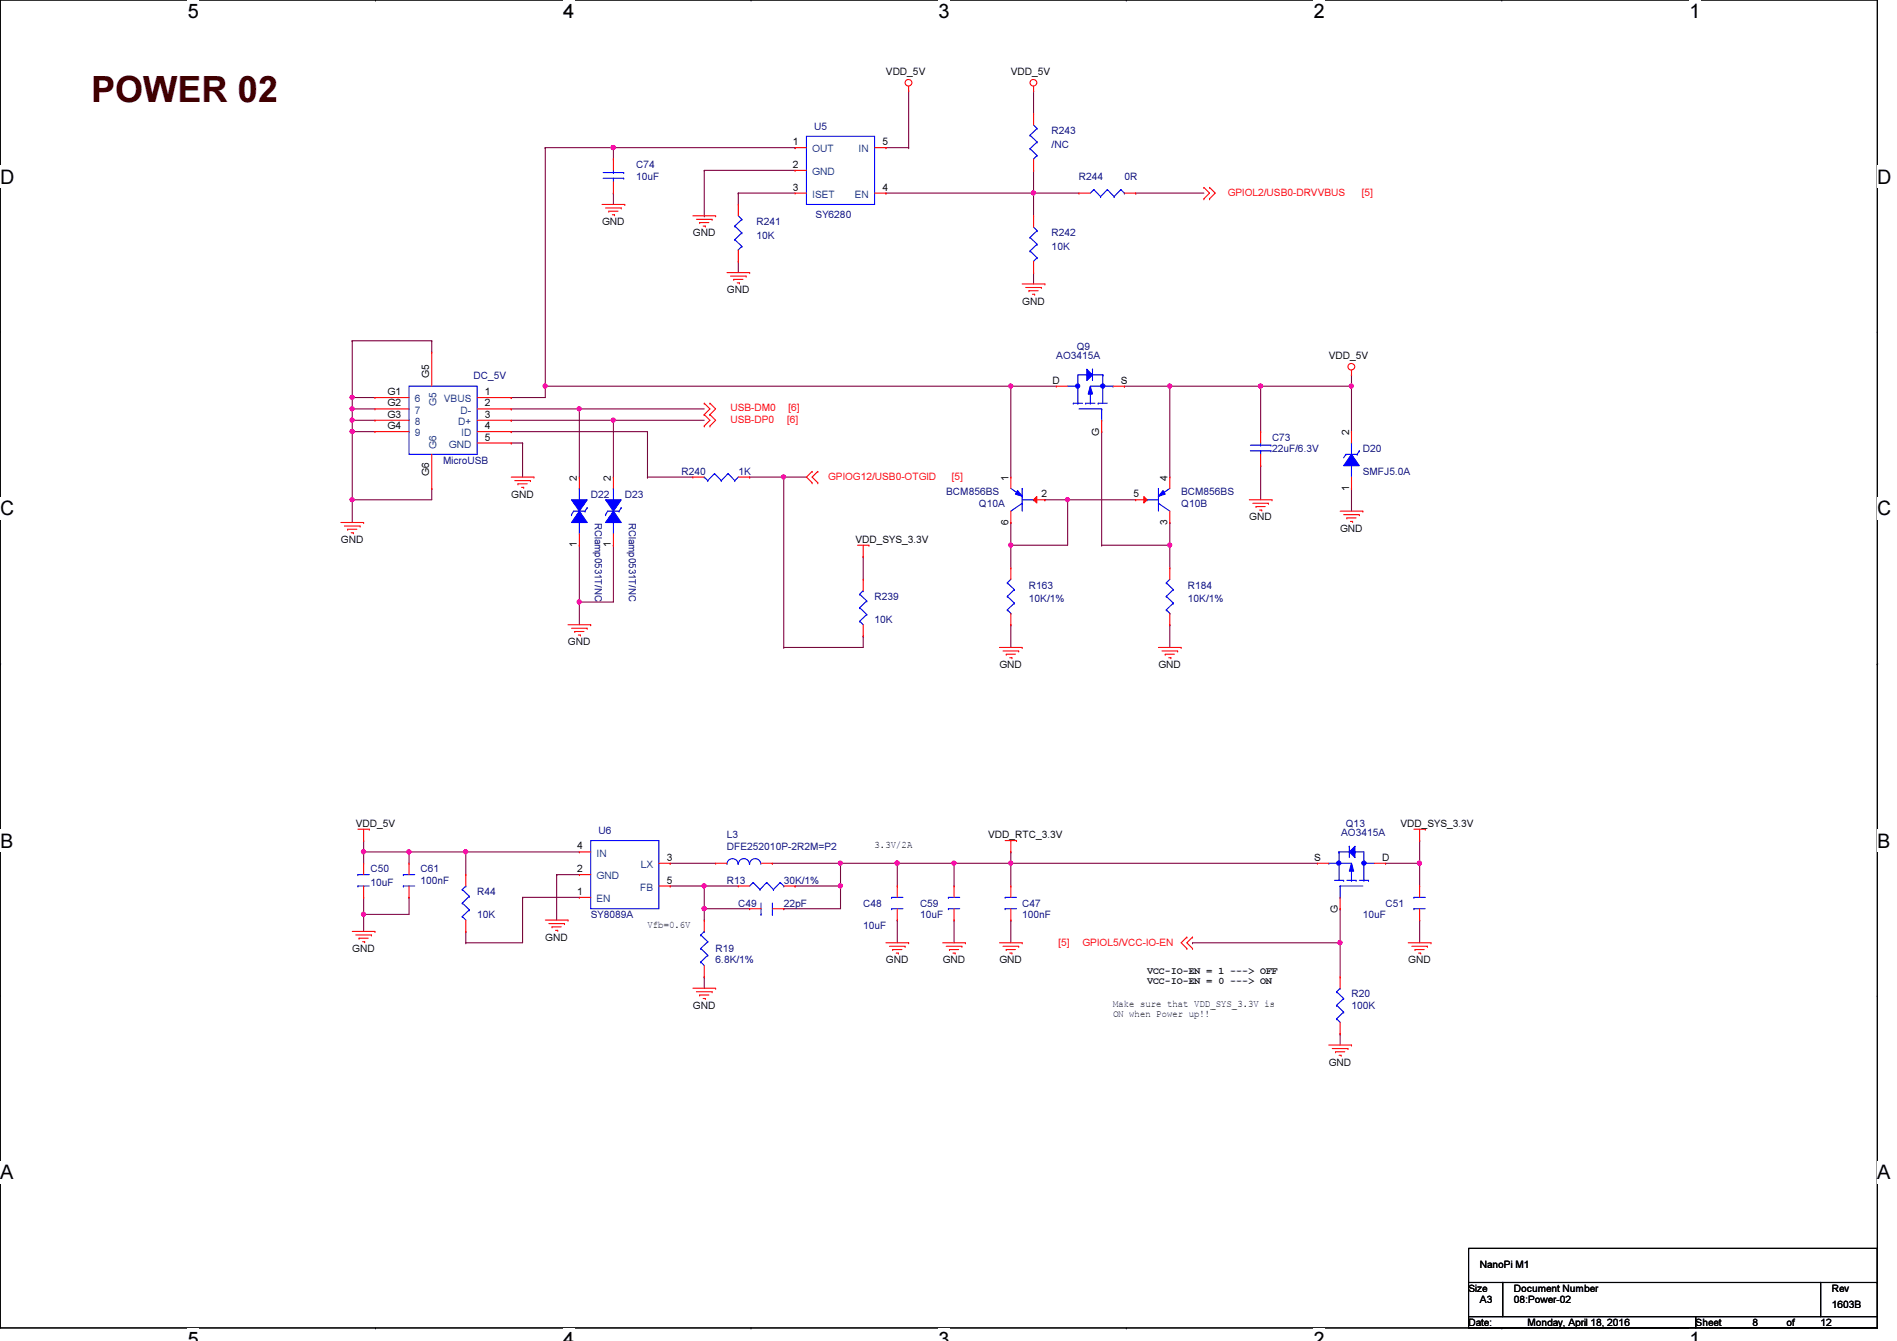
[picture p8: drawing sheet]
<svg xmlns="http://www.w3.org/2000/svg" width="297mm" height="210mm" viewBox="0 0 297 210" stroke-linecap="round" stroke-linejoin="round" font-family="sans-serif">
<path d="M0 0h294v207.9h-294z" fill="none" stroke="#000" stroke-width=".17"/>
<g fill="#fff">
<path d="M29.4 0h1.8v3.5h-1.8z"/>
<path d="M29.4 207.9h1.8v2h-1.8z"/>
</g>
<path d="M58.8 0h.1M58.8 207.9h.1" fill="none" stroke="#000" stroke-width=".17"/>
<g fill="#fff">
<path d="M88.2 0h1.7v3.5h-1.7z"/>
<path d="M88.2 207.9h1.7v2h-1.7z"/>
</g>
<path d="M117.6 0h.1M117.6 207.9h.1" fill="none" stroke="#000" stroke-width=".17"/>
<g fill="#fff">
<path d="M147 0h1.7v3.5h-1.7z"/>
<path d="M147 207.9h1.7v2h-1.7z"/>
</g>
<path d="M176.4 0h.1M176.4 207.9h.1" fill="none" stroke="#000" stroke-width=".17"/>
<g fill="#fff">
<path d="M205.7 0h1.8v3.5h-1.8z"/>
<path d="M205.7 207.9h1.8v2h-1.8z"/>
</g>
<path d="M235.2 0h.1M235.2 207.9h.1" fill="none" stroke="#000" stroke-width=".17"/>
<g fill="#fff">
<path d="M264.5 0h1.8v3.5h-1.8z"/>
<path d="M264.5 207.9h1.8v2h-1.8z"/>
<path d="M0 26h2.3v3.4h-2.3z"/>
<path d="M294 26h2.2v3.4h-2.2z"/>
<path d="M0 77.9h2.3v3.5h-2.3z"/>
<path d="M294 77.9h2.2v3.5h-2.2z"/>
</g>
<path d="M0 51.9h.1M294 51.9h.1" fill="none" stroke="#000" stroke-width=".17"/>
<g fill="#fff">
<path d="M0 129.9h2.1v3.4h-2.1z"/>
<path d="M294 129.9h2v3.4h-2z"/>
</g>
<path d="M0 103.9h.1M294 103.9h.1" fill="none" stroke="#000" stroke-width=".17"/>
<path d="M0 103.9h.1M294 103.9h.1" fill="none" stroke="#000" stroke-width=".16"/>
<g fill="#fff">
<path d="M0 181.8h2.1v3.5h-2.1z"/>
<path d="M294 181.8h2v3.5h-2z"/>
</g>
<path d="M0 155.9h.1M294 155.9h.1" fill="none" stroke="#000" stroke-width=".17"/>
<path d="M80 65.8h.1M80 64h.1M80 67.6h.1M80 65.8h16.1M80 64h10.7M80 67.6h21.4M90.7 64h.1M90.7 64v10.7M96.1 65.8h.1M96.1 65.8v8.9M158.3 60.5h.1M158.3 60.5h7.1" fill="none" stroke="#800040" stroke-width=".17"/>
<circle cx="158.3" cy="60.4" r=".32" fill="#f0f"/>
<circle cx="158.3" cy="60.4" r=".32" fill="none" stroke="#f0f" stroke-width=".17"/>
<path d="M167.2 78.2h.1M167.2 78.2h10.6" fill="none" stroke="#800040" stroke-width=".17"/>
<circle cx="167.1" cy="78.2" r=".32" fill="#f0f"/>
<circle cx="167.1" cy="78.2" r=".32" fill="none" stroke="#f0f" stroke-width=".17"/>
<path d="M158.3 85.3h.1M158.3 85.3v3.6" fill="none" stroke="#800040" stroke-width=".17"/>
<circle cx="158.3" cy="85.3" r=".32" fill="#f0f"/>
<circle cx="158.3" cy="85.3" r=".32" fill="none" stroke="#f0f" stroke-width=".17"/>
<g fill="none" stroke="#800040" stroke-width=".17">
<path d="M55.2 62.2h.1M55.2 62.2h3.5M55.2 62.2v1.8M163.6 78.2h.1M163.6 78.2h3.6M167.2 78.2h.1M167.2 78.2v7.1h-8.9M176.1 60.5h.1M176.1 60.5h7.1M183.2 60.5h.1M183.2 60.5v14.2M158.3 85.3h.1"/>
<path d="M158.3 97.8h.1M158.3 81.8h.1M158.3 81.8v3.5M158.3 97.8v3.5M183.2 85.3h.1M183.2 97.8h.1M183.2 85.3v3.6M183.2 97.8v3.5"/>
</g>
<circle cx="55.1" cy="62.2" r=".32" fill="#f0f"/>
<circle cx="55.1" cy="62.2" r=".32" fill="none" stroke="#f0f" stroke-width=".17"/>
<path d="M55.2 64h.1M55.2 64h3.5M55.2 64v1.8" fill="none" stroke="#800040" stroke-width=".17"/>
<circle cx="55.1" cy="64" r=".32" fill="#f0f"/>
<circle cx="55.1" cy="64" r=".32" fill="none" stroke="#f0f" stroke-width=".17"/>
<path d="M55.2 65.8h.1M55.2 65.8h3.5M172.5 67.6h.1M172.5 67.6v17.7M172.5 85.3h.1M172.5 85.3h10.7" fill="none" stroke="#800040" stroke-width=".17"/>
<circle cx="183.1" cy="85.3" r=".32" fill="#f0f"/>
<circle cx="183.1" cy="85.3" r=".32" fill="none" stroke="#f0f" stroke-width=".17"/>
<path d="M55.2 78.2h.1M55.2 78.2v3.6" fill="none" stroke="#800040" stroke-width=".17"/>
<circle cx="55.1" cy="78.2" r=".32" fill="#f0f"/>
<circle cx="55.1" cy="78.2" r=".32" fill="none" stroke="#f0f" stroke-width=".17"/>
<path d="M67.6 53.3h.1M67.6 53.3v1.8M55.2 67.6h.1M55.2 65.8h.1M55.2 67.6h3.5M55.2 65.8v1.8M67.6 76.5h.1M67.6 76.5v1.7M80 69.3h.1M80 69.3h1.8M81.8 69.3h.1M81.8 69.3v5.4" fill="none" stroke="#800040" stroke-width=".17"/>
<circle cx="55.1" cy="65.8" r=".32" fill="#f0f"/>
<circle cx="55.1" cy="65.8" r=".32" fill="none" stroke="#f0f" stroke-width=".17"/>
<path d="M90.7 94.2h.1M90.7 94.2v3.6M90.7 94.2h5.4" fill="none" stroke="#800040" stroke-width=".17"/>
<circle cx="90.7" cy="94.2" r=".32" fill="#f0f"/>
<circle cx="90.7" cy="94.2" r=".32" fill="none" stroke="#f0f" stroke-width=".17"/>
<path d="M55.2 53.3h.1M55.2 53.3h12.4M55.2 53.3v8.9M55.2 78.2h.1M55.2 67.6h.1M55.2 78.2h12.4M55.2 67.6v10.6M96.1 85.3h.1M96.1 85.3v8.9" fill="none" stroke="#800040" stroke-width=".17"/>
<circle cx="55.1" cy="67.5" r=".32" fill="#f0f"/>
<circle cx="55.1" cy="67.5" r=".32" fill="none" stroke="#f0f" stroke-width=".17"/>
<path d="M183.2 60.5h.1M183.2 60.5h14.2M197.4 60.5h.1M197.4 72.9h.1M197.4 60.5v7.1M197.4 72.9v5.3M211.6 76.5h.1M211.6 76.5v3.5M90.7 85.3h.1M90.7 85.3v8.9M183.2 81.8h.1M183.2 81.8v3.5" fill="none" stroke="#800040" stroke-width=".17"/>
<circle cx="183.1" cy="60.4" r=".32" fill="#f0f"/>
<circle cx="183.1" cy="60.4" r=".32" fill="none" stroke="#f0f" stroke-width=".17"/>
<g fill="none" stroke="#800040" stroke-width=".17">
<path d="M85.4 23.1h.1M85.4 23.1v39.1M110.3 26.7h.1M110.3 26.7h14.2M115.6 30.2h.1M115.6 30.2h8.9M115.6 30.2v1.8M138.7 23.1h.1M138.7 23.1h3.6M161.8 30.2h.1M161.8 30.2h7.1M115.6 40.9h.1"/>
<path d="M115.6 40.9v1.8M161.8 42.7h.1M161.8 42.7v1.7M211.6 58.7h.1M211.6 58.7v8.9M85.4 60.5h.1M211.6 60.5h.1"/>
</g>
<circle cx="161.8" cy="30.2" r=".32" fill="#f0f"/>
<circle cx="161.8" cy="30.2" r=".32" fill="none" stroke="#f0f" stroke-width=".17"/>
<path d="M161.8 14.2h.1M161.8 14.2v3.6M161.8 30.2h.1M161.8 30.2v3.6M177.8 30.2h.1M177.8 30.2h10.7M85.4 60.5h.1M85.4 60.5h72.9M158.3 60.5h.1M158.3 60.5v14.2" fill="none" stroke="#800040" stroke-width=".17"/>
<circle cx="85.4" cy="60.4" r=".32" fill="#f0f"/>
<circle cx="85.4" cy="60.4" r=".32" fill="none" stroke="#f0f" stroke-width=".17"/>
<path d="M90.7 64h.1M90.7 64h19.6M122.7 74.7h.1M122.7 74.7h3.6" fill="none" stroke="#800040" stroke-width=".17"/>
<circle cx="90.7" cy="64" r=".32" fill="#f0f"/>
<circle cx="90.7" cy="64" r=".32" fill="none" stroke="#f0f" stroke-width=".17"/>
<path d="M96.1 65.8h.1M96.1 65.8h14.2" fill="none" stroke="#800040" stroke-width=".17"/>
<circle cx="96" cy="65.8" r=".32" fill="#f0f"/>
<circle cx="96" cy="65.8" r=".32" fill="none" stroke="#f0f" stroke-width=".17"/>
<g fill="none" stroke="#800040" stroke-width=".17">
<path d="M110.3 33.8h.1M110.3 26.7v7.1M138.7 30.2h.1M161.8 26.7h.1M161.8 26.7v3.5h-23.1M80 62.2h.1M80 62.2h5.4M101.4 74.7h.1M101.4 74.7h7.1M101.4 67.6v7.1M122.7 74.7h.1M122.7 74.7v26.6"/>
<path d="M135.2 99.6h.1M135.2 99.6v1.7h-12.5M122.7 101.3h.1"/>
</g>
<circle cx="122.7" cy="74.6" r=".32" fill="#f0f"/>
<circle cx="122.7" cy="74.6" r=".32" fill="none" stroke="#f0f" stroke-width=".17"/>
<path d="M117.4 74.7h.1M117.4 74.7h5.3M135.2 87.1h.1M135.2 87.1v3.6M140.5 135.1h.1M140.5 135.1v3.6M140.5 144h.1M140.5 144v3.6M158.3 144h.1M158.3 144v3.6" fill="none" stroke="#800040" stroke-width=".17"/>
<circle cx="140.5" cy="135.1" r=".32" fill="#f0f"/>
<circle cx="140.5" cy="135.1" r=".32" fill="none" stroke="#f0f" stroke-width=".17"/>
<path d="M110.3 138.7h.1M110.3 138.7h5.3" fill="none" stroke="#800040" stroke-width=".17"/>
<circle cx="110.3" cy="138.7" r=".32" fill="#f0f"/>
<circle cx="110.3" cy="138.7" r=".32" fill="none" stroke="#f0f" stroke-width=".17"/>
<path d="M120.9 135.1h.1M120.9 135.1h10.7M110.3 152.9h.1M110.3 142.2h.1M110.3 142.2v1.8M110.3 152.9v1.8M110.3 142.2h7.1" fill="none" stroke="#800040" stroke-width=".17"/>
<circle cx="110.3" cy="142.2" r=".32" fill="#f0f"/>
<circle cx="110.3" cy="142.2" r=".32" fill="none" stroke="#f0f" stroke-width=".17"/>
<path d="M64 133.3h.1M64 133.3v1.8M131.6 138.7h.1M131.6 138.7v3.5" fill="none" stroke="#800040" stroke-width=".17"/>
<circle cx="131.6" cy="138.7" r=".32" fill="#f0f"/>
<circle cx="131.6" cy="138.7" r=".32" fill="none" stroke="#f0f" stroke-width=".17"/>
<path d="M56.9 131.6h.1M56.9 133.3h.1M56.9 131.6v1.7M56.9 133.3h7.1M104.9 138.7h.1M104.9 138.7h5.4M131.6 135.1h.1M131.6 135.1h8.9M122.7 142.2h.1M122.7 142.2h8.9" fill="none" stroke="#800040" stroke-width=".17"/>
<circle cx="56.9" cy="133.3" r=".32" fill="#f0f"/>
<circle cx="56.9" cy="133.3" r=".32" fill="none" stroke="#f0f" stroke-width=".17"/>
<path d="M124.5 138.7h.1M131.6 135.1h.1M131.6 135.1v3.6h-7.1M158.3 133.3h.1M158.3 133.3v1.8" fill="none" stroke="#800040" stroke-width=".17"/>
<circle cx="131.6" cy="135.1" r=".32" fill="#f0f"/>
<circle cx="131.6" cy="135.1" r=".32" fill="none" stroke="#f0f" stroke-width=".17"/>
<path d="M56.9 133.3h.1M56.9 133.3v1.8M72.9 133.3h.1M72.9 133.3v3.6M87.2 136.9h.1M87.2 136.9v7.1M87.2 136.9h3.5M56.9 143.1h.1M56.9 143.1v2.7M64 140.5h.1M64 140.5v2.6h-7.1" fill="none" stroke="#800040" stroke-width=".17"/>
<circle cx="56.9" cy="143.1" r=".32" fill="#f0f"/>
<circle cx="56.9" cy="143.1" r=".32" fill="none" stroke="#f0f" stroke-width=".17"/>
<path d="M64 133.3h.1M64 133.3h8.9M104.9 135.1h.1M104.9 135.1h7.2M158.3 135.1h.1M158.3 135.1v3.6M56.9 140.5h.1M56.9 140.5v2.6M72.9 147.6h.1M72.9 147.6h8.9" fill="none" stroke="#800040" stroke-width=".17"/>
<circle cx="64" cy="133.3" r=".32" fill="#f0f"/>
<circle cx="64" cy="133.3" r=".32" fill="none" stroke="#f0f" stroke-width=".17"/>
<path d="M72.9 133.3h.1M72.9 133.3h17.8" fill="none" stroke="#800040" stroke-width=".17"/>
<circle cx="72.9" cy="133.3" r=".32" fill="#f0f"/>
<circle cx="72.9" cy="133.3" r=".32" fill="none" stroke="#f0f" stroke-width=".17"/>
<path d="M72.9 145.8h.1M72.9 145.8v1.8M81.8 140.5h.1M81.8 140.5v7.1M81.8 140.5h8.9M209.8 147.6h.1M209.8 147.6v5.3" fill="none" stroke="#800040" stroke-width=".17"/>
<circle cx="209.8" cy="147.5" r=".32" fill="#f0f"/>
<circle cx="209.8" cy="147.5" r=".32" fill="none" stroke="#f0f" stroke-width=".17"/>
<path d="M217 135.1h.1M222.3 131.6h.1M222.3 131.6v3.5h-5.3M186.7 147.6h.1M186.7 147.6h23.1M209.8 161.8h.1M209.8 161.8v1.8" fill="none" stroke="#800040" stroke-width=".17"/>
<circle cx="222.3" cy="135.1" r=".32" fill="#f0f"/>
<circle cx="222.3" cy="135.1" r=".32" fill="none" stroke="#f0f" stroke-width=".17"/>
<path d="M158.3 135.1h.1M158.3 135.1h48M209.8 142.2h.1M209.8 142.2v5.4" fill="none" stroke="#800040" stroke-width=".17"/>
<circle cx="158.3" cy="135.1" r=".32" fill="#f0f"/>
<circle cx="158.3" cy="135.1" r=".32" fill="none" stroke="#f0f" stroke-width=".17"/>
<path d="M142.3 14.2v8.9M142.3 23.1h.1M197.4 60.5h.1M197.4 60.5h14.2M222.3 135.1h.1M222.3 135.1v3.6M149.4 144h.1M149.4 144v3.6M222.3 144h.1M222.3 144v3.6" fill="none" stroke="#800040" stroke-width=".17"/>
<circle cx="211.6" cy="60.4" r=".32" fill="#f0f"/>
<circle cx="211.6" cy="60.4" r=".32" fill="none" stroke="#f0f" stroke-width=".17"/>
<circle cx="197.4" cy="60.4" r=".32" fill="#f0f"/>
<circle cx="197.4" cy="60.4" r=".32" fill="none" stroke="#f0f" stroke-width=".17"/>
<path d="M85.4 23.1h.1M85.4 23.1h10.7M96.1 23.1h.1M96.1 30.2h.1M96.1 23.1v1.8M96.1 30.2v1.8M110.3 138.7h.1M110.3 138.7v3.5" fill="none" stroke="#800040" stroke-width=".17"/>
<circle cx="96" cy="23.1" r=".32" fill="#f0f"/>
<circle cx="96" cy="23.1" r=".32" fill="none" stroke="#f0f" stroke-width=".17"/>
<path d="M96.1 23.1h28.4M124.5 23.1h.1" fill="none" stroke="#800040" stroke-width=".17"/>
<circle cx="96" cy="23.1" r=".32" fill="#f0f"/>
<circle cx="96" cy="23.1" r=".32" fill="none" stroke="#f0f" stroke-width=".17"/>
<path d="M140.5 135.1h.1M140.5 135.1h8.9" fill="none" stroke="#800040" stroke-width=".17"/>
<circle cx="140.5" cy="135.1" r=".32" fill="#f0f"/>
<circle cx="140.5" cy="135.1" r=".32" fill="none" stroke="#f0f" stroke-width=".17"/>
<path d="M149.4 135.1h.1M149.4 135.1v3.6M149.4 135.1h8.9" fill="none" stroke="#800040" stroke-width=".17"/>
<circle cx="149.4" cy="135.1" r=".32" fill="#f0f"/>
<circle cx="149.4" cy="135.1" r=".32" fill="none" stroke="#f0f" stroke-width=".17"/>
<g fill="none" stroke="#f00" stroke-width=".17">
<path d="M142.3 14.2h.1M142.3 13.5v.7M161.8 14.2h.1M161.8 17.8h.1M161.8 13.5v.7M161.8 17.8v1.8M94.3 32h3.5M94.8 32.6h2.5M95.3 33.1h.1M95.3 33.1h1.5M95.9 33.6h.3M96.2 33.6h.1"/>
<path d="M97.3 32.6h.1M97.8 32h.1M108.5 33.8h3.6M109 34.3h2.5M109.6 34.8h.1M109.6 34.8h1.4M110.1 35.4h.3M110.4 35.4h.1M111.5 34.3h.1M112.1 33.8h.1M124.5 23.1h.1M124.5 26.7h.1"/>
<path d="M124.5 30.2h.1M124.5 30.2h1.8M124.5 23.1h1.8M124.5 26.7h1.8M136.9 30.2h1.8M136.9 23.1h1.8M138.7 30.2h.1M138.7 23.1h.1M161.8 26.7h.1M161.8 24.9v1.8M168.9 30.2h.1M168.9 30.2h1.8"/>
<path d="M176.1 30.2h1.7M177.8 30.2h.1M188.5 29.3h.1M188.5 31.1h.1M188.5 29.3l.9 .9-.9 .9M189.4 29.3h.1M189.4 31.1h.1M189.4 29.3l.9 .9-.9 .9M67.6 55.1h.1M67.6 55.1v5.4M113.8 42.7h3.6M114.4 43.2h2.4"/>
<path d="M114.9 43.7h.1M114.9 43.7h1.4M115.4 44.3h.4M115.8 44.3h.1M116.8 43.2h.1M117.4 42.7h.1M160.1 44.4h3.5M160.6 45h2.5M161.1 45.5h.1M161.1 45.5h1.5M161.7 46.1h.3M162 46.1h.1"/>
<path d="M163.1 45h.1M163.6 44.4h.1M211.6 58.7h.1M211.6 58v.7M58.7 62.2h.1M58.7 64h.1M58.7 65.8h.1M58.7 67.6h.1M58.7 62.2h5.3M58.7 64h5.3M58.7 65.8h5.3M58.7 67.6h5.3"/>
<path d="M67.6 76.5h.1M67.6 71.1v5.4M74.7 62.2h5.3M74.7 64h5.3M74.7 65.8h5.3M74.7 67.6h5.3M74.7 69.3h5.3M80 62.2h.1M80 64h.1M80 65.8h.1M80 67.6h.1M80 69.3h.1"/>
<path d="M80 74.7h3.6M80.6 75.2h2.5M81.1 75.7h.1M81.1 75.7h1.4M81.7 76.3h.3M82 76.3h.1M83.1 75.2h.1M83.6 74.7h.1M110.3 63.1h.1M110.3 64.9h.1M110.3 66.7h.1M110.3 63.1l.9 .9-.9 .9"/>
<path d="M110.3 64.9l.9 .9-.9 .9M111.2 63.1h.1M111.2 64.9h.1M111.2 66.7h.1M111.2 63.1l.9 .9-.9 .9M111.2 64.9l.9 .9-.9 .9M127.2 75.6h.1M127.2 73.8h.1M127.2 73.8l-.9 .9 .9 .9M128.1 73.8h.1M128.1 75.6h.1M128.1 73.8l-.9 .9 .9 .9"/>
<path d="M195.6 78.2h3.6M196.2 78.8h2.4M196.7 79.3h.1M196.7 79.3h1.4M197.2 79.8h.4M197.4 67.6h.1M197.4 72.9h.1M197.4 67.6v1.7M197.4 71.1v1.8M197.6 79.8h.1M198.6 78.8h.1M199.2 78.2h.1"/>
<path d="M53.4 81.8h3.5M53.9 82.3h2.5M54.4 82.8h.1M54.4 82.8h1.5M55 83.4h.3M55.3 83.4h.1M56.4 82.3h.1M56.9 81.8h.1M88.9 97.8h3.6M89.5 98.3h2.4M90 98.8h.1M90 98.8h1.4"/>
<path d="M90.5 99.4h.4M90.9 99.4h.1M91.9 98.3h.1M92.5 97.8h.1M134.3 85.3h1.8M135.2 87.1h.1M135.2 85.3v1.8M136.1 85.3h.1M158.3 88.9h.1M158.3 97.8h.1M158.3 88.9v1.8M158.3 96v1.8"/>
<path d="M209.8 80h3.6M210.4 80.6h2.4M210.9 81.1h.1M210.9 81.1h1.4M211.5 81.6h.3M211.8 81.6h.1M212.8 80.6h.1M213.4 80h.1M156.5 101.3h3.6M157.1 101.9h2.4M157.6 102.4h.1M157.6 102.4h1.4"/>
<path d="M158.1 103h.4M158.5 103h.1M159.5 101.9h.1M160.1 101.3h.1M181.4 101.3h3.6M181.9 101.9h2.5M182.5 102.4h.1M182.5 102.4h1.4M183 103h.3M183.3 103h.1M184.4 101.9h.1M185 101.3h.1"/>
<path d="M56 129.8h1.8M56.9 131.6h.1M56.9 129.8v1.8M57.8 129.8h.1M64 135.1h.1M64 135.1v1.8M64 138.7v1.8M72.9 136.9h.1M72.9 136.9v1.8M90.7 136.9h.1M90.7 133.3h.1M90.7 136.9h1.8"/>
<path d="M90.7 133.3h1.8M103.2 135.1h1.7M103.2 138.7h1.7M104.9 135.1h.1M104.9 138.7h.1M149.4 138.7h.1M149.4 138.7v1.8M157.4 131.6h1.8M158.3 133.3h.1M158.3 131.6v1.7M159.2 131.6h.1M221.4 129.8h1.8"/>
<path d="M222.3 131.6h.1M222.3 129.8v1.8M223.2 129.8h.1M55.2 145.8h3.5M55.7 146.3h2.5M56.2 146.9h.1M56.2 146.9h1.5M56.8 147.4h.3M57.1 147.4h.1M58.2 146.3h.1M58.7 145.8h.1M64 140.5h.1"/>
<path d="M72.9 145.8h.1M72.9 144v1.8M85.4 144h3.5M85.9 144.6h2.5M86.4 145.1h.1M86.4 145.1h1.5M87 145.6h.3M87.3 145.6h.1M88.4 144.6h.1M88.9 144h.1M90.7 140.5h.1M90.7 140.5h1.8"/>
<path d="M108.5 154.7h3.6M109 155.2h2.5M109.6 155.7h.1M109.6 155.7h1.4M110.1 156.3h.3M110.4 156.3h.1M111.5 155.2h.1M112.1 154.7h.1M117.4 142.2h.1M117.4 142.2h1.8M120.9 142.2h1.8M122.7 142.2h.1"/>
<path d="M138.7 147.6h3.6M139.3 148.1h2.4M139.8 148.6h.1M139.8 148.6h1.4M140.3 149.2h.4M140.7 149.2h.1M141.7 148.1h.1M142.3 147.6h.1M147.6 147.6h3.6M148.2 148.1h2.4M148.7 148.6h.1M148.7 148.6h1.4"/>
<path d="M149.2 149.2h.4M149.4 144h.1M149.4 142.2v1.8M149.6 149.2h.1M150.6 148.1h.1M151.2 147.6h.1M156.5 147.6h3.6M157.1 148.1h2.4M157.6 148.6h.1M157.6 148.6h1.4M158.1 149.2h.4M158.5 149.2h.1"/>
<path d="M159.5 148.1h.1M160.1 147.6h.1M185.8 148.5h.1M185.8 146.7h.1M185.8 146.7l-.8 .9 .8 .9M186.7 148.5h.1M186.7 146.7h.1M186.7 146.7l-.9 .9 .9 .9M220.5 147.6h3.6M221.1 148.1h2.4M221.6 148.6h.1M221.6 148.6h1.4"/>
<path d="M222.1 149.2h.4M222.5 149.2h.1M223.5 148.1h.1M224.1 147.6h.1M208.1 163.6h3.5M208.6 164.1h2.5M209.1 164.6h.1M209.1 164.6h1.5M209.7 165.2h.3M210 165.2h.1M211.1 164.1h.1M211.6 163.6h.1"/>
<circle cx="142.3" cy="12.9" r=".52"/>
<circle cx="161.8" cy="12.9" r=".52"/>
<circle cx="211.6" cy="57.4" r=".52"/>
</g>
<path d="M230 195.4h.1M230 195.4v5.3M230 195.4h64M294 195.4h.1M294 195.4v5.3M230 200.7h5.3v5.4h-5.3zM230 206.1h35.5v1.8h-35.5zM235.3 200.7h49.8v5.4h-49.8zM265.5 206.1h28.5v1.8h-28.5zM285.1 200.7h8.9v5.4h-8.9zM294 200.7h.1" fill="none" stroke="#000" stroke-width=".17"/>
<g fill="none" stroke="#00f" stroke-width=".17">
<path d="M161.8 19.6l.6 .5M126.3 21.3h10.6v10.7h-10.6zM161.3 21.2h.1M161.3 23.3h.1M161.3 21.2l1.1 1M161.3 23.3l1.1 1M161.8 24.9h.1M162.4 20.1h.1M162.4 22.2h.1M162.4 24.3h.1M162.4 20.1l-1.1 1.1M162.4 22.2l-1.1 1.1"/>
<path d="M162.4 24.3l-.6 .6M171.3 29.7h.1M171.3 29.7l-.6 .5M171.3 29.7l1 1.1M172.3 30.8h.1M173.4 29.7h.1M173.4 29.7l-1.1 1.1M173.4 29.7l1.1 1.1M174.5 30.8h.1M175.5 29.7h.1M175.5 29.7l-1 1.1M175.5 29.7l.6 .5"/>
<path d="M176.1 30.2h.1M64 60.5h10.7v10.6h-10.7zM195.8 70.6h3.2M195.8 69.7h3.2M197.4 69.7h.1M197.4 70.6h.1M197.4 69.3v.4M197.4 70.6v.5M199 70.6h.1M199 69.7h.1M157.7 91.2h.1M157.7 93.3h.1"/>
<path d="M157.7 95.5h.1M157.7 91.2l1.1 1.1M157.7 93.3l1.1 1.1M157.7 95.5l.6 .5M158.3 96h.1M158.3 90.7l-.6 .5M158.8 92.3h.1M158.8 94.4h.1M158.8 92.3l-1.1 1M158.8 94.4l-1.1 1.1M63.2 136.9h.1M63.2 138.7h.1"/>
<path d="M63.2 136.9h1.7M63.2 138.7h1.7M72.4 139.2h.1M72.4 139.2l1.1 1.1M72.9 138.7h.1M72.9 138.7l-.5 .5M92.5 131.6h10.7v10.6h-10.7zM72.4 143.5h.1M72.4 141.4h.1M72.4 143.5l.5 .5M72.4 141.4l1.1 1M73.5 142.4h.1"/>
<path d="M73.5 140.3h.1M73.5 142.4l-1.1 1.1M73.5 140.3l-1.1 1.1M119.2 143.1h.1M119.2 141.4v1.7M120.9 143.1h.1M120.9 141.4v1.7M148.5 140.5h.1M148.5 142.2h.1M148.5 140.5h1.8M148.5 142.2h1.8"/>
</g>
<path d="M159.3 76.8l.8 .9-1.1-.4z" fill="#00f"/>
<path d="M158.3 76.5l1.8 1.2M159.3 76.8l.8 .9-1.1-.4zM160.1 76.5h.1M160.1 77.7h.1M160.1 78.8h.1M160.1 78.2h1.7M160.1 76.5v3.5M160.1 78.8l-1.8 1.2M161.8 78.2h.1" fill="none" stroke="#00f" stroke-width=".17"/>
<path d="M158.3 81.8h.1M158.3 80v1.8" fill="none" stroke="#f00" stroke-width=".17"/>
<path d="M161.8 78.2l.5-.5v1z" fill="#f00"/>
<path d="M158.3 74.7h.1M158.3 74.7v1.8M161.8 78.2l.5-.5v1zM161.8 78.2h1.8M163.6 78.2h.1M158.3 138.7h.1M158.3 138.7v1.8M158.3 144h.1M158.3 142.2v1.8" fill="none" stroke="#f00" stroke-width=".17"/>
<path d="M90.7 76.5h.1M90.7 76.5v1.7M89.8 80h1.8M90.7 81.8h.1M90.7 81.8v1.8M91.6 80h.1M157.4 140.5h.1M157.4 142.2h.1M157.4 140.5h1.8M157.4 142.2h1.8" fill="none" stroke="#00f" stroke-width=".17"/>
<path d="M90.7 80l1.2 1.8h-2.4z" fill-rule="evenodd" fill="#00f"/>
<path d="M91.9 79.5h.1M91.9 79.5l-.3 .5M89.5 80.6h.1M89.8 80l-.3 .6M90.7 80l1.2 1.8h-2.4z" fill="none" stroke="#00f" stroke-width=".17"/>
<path d="M89.5 78.2h2.4l-1.2 1.8z" fill-rule="evenodd" fill="#00f"/>
<path d="M89.5 78.2h2.4l-1.2 1.8zM210.7 71.1h.1M210.7 71.1l-.3 .6M210.7 71.1h1.8M211.6 72.9h.1M211.6 69.3h.1M211.6 69.3v1.8M211.6 72.9v1.8M212.5 71.1h.1M212.8 70.6h.1M212.8 70.6l-.3 .5" fill="none" stroke="#00f" stroke-width=".17"/>
<path d="M90.7 74.7h.1M90.7 74.7v1.8M90.7 85.3h.1M90.7 83.6v1.7" fill="none" stroke="#f00" stroke-width=".17"/>
<path d="M211.6 71.1l1.2 1.8h-2.4z" fill-rule="evenodd" fill="#00f"/>
<path d="M211.6 71.1l1.2 1.8h-2.4z" fill="none" stroke="#00f" stroke-width=".17"/>
<path d="M211.6 76.5h.1M211.6 67.6h.1M211.6 67.6v1.7M211.6 74.7v1.8" fill="none" stroke="#f00" stroke-width=".17"/>
<path d="M182.1 76.8l.4 .5-1.1 .4z" fill="#00f"/>
<path d="M179.6 78.2h.1M179.6 78.2h1.8M181.4 76.5h.1M181.4 77.7h.1M181.4 78.8h.1M181.4 76.5v3.5M181.4 78.8l1.8 1.2M182.1 76.8l.4 .5-1.1 .4zM183.2 76.5l-1.8 1.2" fill="none" stroke="#00f" stroke-width=".17"/>
<path d="M183.2 81.8h.1M183.2 80v1.8" fill="none" stroke="#f00" stroke-width=".17"/>
<path d="M179.1 77.7l.5 .5-.5 .5z" fill="#f00"/>
<path d="M177.8 78.2h.1M177.8 78.2h1.8M179.1 77.7l.5 .5-.5 .5zM183.2 74.7h.1M183.2 74.7v1.8M135.2 99.6h.1M135.2 90.7h.1M135.2 90.7v1.8M135.2 97.8v1.8" fill="none" stroke="#f00" stroke-width=".17"/>
<g fill="none" stroke="#00f" stroke-width=".17">
<path d="M96.1 76.5h.1M96.1 76.5v1.7M95.2 80h1.7M96.1 81.8h.1M96.1 81.8v1.8M96.9 80h.1M134.6 97.2h.1M134.6 95.1h.1M134.6 93h.1M134.6 97.2l.6 .6M134.6 95.1l1.1 1.1M134.6 93l1.1 1.1"/>
<path d="M135.2 92.5h.1M135.2 92.5l-.6 .5M135.7 96.2h.1M135.7 94.1h.1M135.7 96.2l-1.1 1M135.7 94.1l-1.1 1"/>
</g>
<path d="M96.1 80l1.2 1.8h-2.5z" fill-rule="evenodd" fill="#00f"/>
<path d="M97.3 79.5h.1M97.3 79.5l-.4 .5M94.8 80.6h.1M95.2 80l-.4 .6M96.1 80l1.2 1.8h-2.5z" fill="none" stroke="#00f" stroke-width=".17"/>
<path d="M94.8 78.2h2.5l-1.2 1.8z" fill-rule="evenodd" fill="#00f"/>
<g fill="none" stroke="#00f" stroke-width=".17">
<path d="M94.8 78.2h2.5l-1.2 1.8zM208.1 135.1h.1M208.1 135.1h3.5M209 137.8h1.4M209.7 133.3h.1M209.7 133.3v4.5M209.7 133.3h1.6M209.8 138.7h.1M209.8 138.7h3.6M209.8 138.7v1.8M210.4 137.8h.1M210.9 137.8h1.4"/>
<path d="M211.3 132.5h.1M211.3 132.5v1.7M211.6 137.8h.1M211.6 136v1.8M212.2 133.3h.1M212.2 133.3h1.4v4.5M212.3 137.8h.1M212.8 137.8h1.5M213.6 137.8h.1M213.6 135.1h.1M213.6 135.1h1.6M214.3 137.8h.1"/>
<path d="M209.8 140.5h.1"/>
</g>
<path d="M96.1 74.7h.1M96.1 74.7v1.8M96.1 85.3h.1M96.1 83.6v1.7" fill="none" stroke="#f00" stroke-width=".17"/>
<path d="M211.3 133.3l.9-.8v1.7z" fill="#00f"/>
<path d="M211.3 133.3l.9-.8v1.7z" fill="none" stroke="#00f" stroke-width=".17"/>
<path d="M211.6 135.1l.4 1.3h-.7z" fill="#00f"/>
<path d="M211.6 135.1l.4 1.3h-.7z" fill="none" stroke="#00f" stroke-width=".17"/>
<circle cx="213.6" cy="135.1" r=".33" fill="#00f"/>
<circle cx="213.6" cy="135.1" r=".33" fill="none" stroke="#00f" stroke-width=".17"/>
<circle cx="209.6" cy="135.1" r=".33" fill="#00f"/>
<g fill="none" stroke="#00f" stroke-width=".17">
<path d="M115.1 35.4h.1M115.1 37.5h.1M115.1 35.4l1.1 1M115.1 37.5l1.1 1.1M115.6 39.1h.1M115.6 33.8l.6 .5M116.2 34.3h.1M116.2 36.4h.1M116.2 38.6h.1M116.2 34.3l-1.1 1.1M116.2 36.4l-1.1 1.1M116.2 38.6l-.6 .5"/>
<path d="M170.2 58.7h.1M170.2 58.7h-1.4v4.4M171.1 57.8h.1M171.1 58.7h1.6M171.1 57.8v1.8M172.7 58.7h.1M172.7 58.7v4.4M167.2 60.5h1.6M168.1 63.1h.1M168.1 63.1h1.4M168.8 63.1h.1M168.8 60.5h.1"/>
<path d="M168.9 64h3.6M170 63.1h.1M170 63.1h1.4M170.7 63.1h.1M170.7 60.5h3.6M170.7 61.3v1.8M172 63.1h.1M172 63.1h1.4M172.5 64h.1M172.5 65.8h.1M172.5 64v1.8M174.3 60.5h.1"/>
<path d="M182.6 91.2h.1M182.6 93.3h.1M182.6 95.5h.1M182.6 91.2l1.1 1.1M182.6 93.3l1.1 1.1M182.6 95.5l.6 .5M183.2 96h.1M183.2 90.7l-.6 .5M183.7 92.3h.1M183.7 94.4h.1M183.7 92.3l-1.1 1M183.7 94.4l-1.1 1.1"/>
<path d="M56 136.9h.1M56 138.7h.1M56 136.9h1.8M56 138.7h1.8M109.7 150.6h.1M109.7 148.5h.1M109.7 146.3h.1M109.7 150.6l.6 .5M109.7 148.5l1.1 1M109.7 146.3l1.1 1.1M110.3 145.8h.1M110.3 145.8l-.6 .5"/>
<path d="M110.8 149.5h.1M110.8 147.4h.1M110.8 149.5l-1.1 1.1M110.8 147.4l-1.1 1.1M139.6 140.5h.1M139.6 142.2h.1M139.6 140.5h1.8M139.6 142.2h1.8M221.4 140.5h.1M221.4 142.2h.1M221.4 140.5h1.8M221.4 142.2h1.8"/>
<circle cx="209.6" cy="135.1" r=".33"/>
</g>
<g fill="none" stroke="#f00" stroke-width=".17">
<path d="M115.6 32h.1M115.6 32v1.8M115.6 39.1v1.8M115.6 40.9h.1M183.2 88.9h.1M183.2 97.8h.1M183.2 88.9v1.8M183.2 96v1.8M56.9 135.1h.1M56.9 135.1v1.8M56.9 138.7v1.8M140.5 138.7h.1"/>
<path d="M140.5 138.7v1.8M206.3 135.1h.1M206.3 135.1h1.8M215.2 135.1h1.8M217 135.1h.1M222.3 138.7h.1M222.3 138.7v1.8M56.9 140.5h.1M110.3 152.9h.1M110.3 144h.1M110.3 144v1.8M110.3 151.1v1.8"/>
<path d="M140.5 144h.1M140.5 142.2v1.8M209.8 142.2h.1M209.8 140.5v1.7M222.3 144h.1M222.3 142.2v1.8"/>
</g>
<path d="M170.2 57.8l.9 .9-.9 .9z" fill="#00f"/>
<path d="M170.2 57.8l.9 .9-.9 .9z" fill="none" stroke="#00f" stroke-width=".17"/>
<path d="M170.7 60.5l.4 1.2h-.7z" fill="#00f"/>
<path d="M170.7 60.5l.4 1.2h-.7z" fill="none" stroke="#00f" stroke-width=".17"/>
<circle cx="168.7" cy="60.4" r=".33" fill="#00f"/>
<circle cx="168.7" cy="60.4" r=".33" fill="none" stroke="#00f" stroke-width=".17"/>
<circle cx="172.7" cy="60.4" r=".33" fill="#00f"/>
<g fill="none" stroke="#00f" stroke-width=".17">
<path d="M94.4 27.9h3.3M94.4 27h3.3M96.1 27h.1M96.1 27.9h.1M96.1 26.7v.3M96.1 27.9v.5M97.7 27.9h.1M97.7 27h.1M161.3 37.2h.1M161.3 39.3h.1M161.3 37.2l1.1 1M161.3 39.3l1.1 1"/>
<path d="M161.8 35.6l.6 .5M162.4 36.1h.1M162.4 38.2h.1M162.4 36.1l-1.1 1.1M162.4 38.2l-1.1 1.1M161.8 40.9h.1M162.4 40.3h.1M162.4 40.3l-.6 .6M110.3 74.7h.1M110.3 74.7l.5 .5M110.8 75.2h.1M111.9 74.1h.1"/>
<path d="M111.9 74.1l1 1.1M111.9 74.1l-1.1 1.1M112.9 75.2h.1M114 74.1h.1M114 74.1l1.1 1.1M114 74.1l-1.1 1.1M115.1 75.2h.1M115.6 74.7l-.5 .5M113.8 135.3a.87 .87 0 0 1 .9-.9 .87 .87 0 0 1 .9 .9M115.6 135.3a.87 .87 0 0 1 .9-.9 .87 .87 0 0 1 .8 .9M117.4 135.3a.87 .87 0 0 1 .9-.9 .87 .87 0 0 1 .8 .9M117.9 138.1h.1"/>
<path d="M117.9 138.1l-.5 .6M117.9 138.1l1.1 1.1M119 139.2h.1M120.1 138.1h.1M120.1 138.1l-1.1 1.1M120.1 138.1l1 1.1M121.1 139.2h.1M122.2 138.1h.1M122.2 138.1l-1.1 1.1M122.2 138.1l.5 .6M122.7 138.7h.1M209.3 159.5h.1"/>
<path d="M209.3 157.4h.1M209.3 155.2h.1M209.3 159.5l.5 .5M209.3 157.4l1.1 1M209.3 155.2l1.1 1.1M209.8 154.7h.1M209.8 154.7l-.5 .5M210.4 158.4h.1M210.4 156.3h.1M210.4 158.4l-1.1 1.1M210.4 156.3l-1.1 1.1"/>
<circle cx="172.7" cy="60.4" r=".33"/>
</g>
<g fill="none" stroke="#f00" stroke-width=".17">
<path d="M96.1 24.9h.1M96.1 30.2h.1M96.1 24.9v1.8M96.1 28.4v1.8M161.8 33.8h.1M161.8 33.8v1.8M161.8 42.7h.1M161.8 40.9v1.8M108.5 74.7h.1M108.5 74.7h1.8M115.6 74.7h1.8M117.4 74.7h.1"/>
<path d="M165.4 60.5h.1M165.4 60.5h1.8M172.5 67.6h.1M172.5 65.8v1.8M174.3 60.5h1.8M176.1 60.5h.1M112.1 135.1h.1M112.1 135.1h1.7M115.6 138.7h.1M115.6 138.7h1.8M119.2 135.1h1.7M120.9 135.1h.1"/>
<path d="M122.7 138.7h1.8M124.5 138.7h.1M209.8 152.9h.1M209.8 152.9v1.8M209.8 161.8h.1M209.8 160v1.8"/>
</g>
<circle cx="158.3" cy="60.4" r=".32" fill="#f0f"/>
<circle cx="158.3" cy="60.4" r=".32" fill="none" stroke="#f0f" stroke-width=".17"/>
<circle cx="167.1" cy="78.2" r=".32" fill="#f0f"/>
<circle cx="167.1" cy="78.2" r=".32" fill="none" stroke="#f0f" stroke-width=".17"/>
<circle cx="158.3" cy="85.3" r=".32" fill="#f0f"/>
<circle cx="158.3" cy="85.3" r=".32" fill="none" stroke="#f0f" stroke-width=".17"/>
<circle cx="55.1" cy="62.2" r=".32" fill="#f0f"/>
<circle cx="55.1" cy="62.2" r=".32" fill="none" stroke="#f0f" stroke-width=".17"/>
<circle cx="55.1" cy="64" r=".32" fill="#f0f"/>
<circle cx="55.1" cy="64" r=".32" fill="none" stroke="#f0f" stroke-width=".17"/>
<circle cx="183.1" cy="85.3" r=".32" fill="#f0f"/>
<circle cx="183.1" cy="85.3" r=".32" fill="none" stroke="#f0f" stroke-width=".17"/>
<circle cx="55.1" cy="78.2" r=".32" fill="#f0f"/>
<circle cx="55.1" cy="78.2" r=".32" fill="none" stroke="#f0f" stroke-width=".17"/>
<circle cx="55.1" cy="65.8" r=".32" fill="#f0f"/>
<circle cx="55.1" cy="65.8" r=".32" fill="none" stroke="#f0f" stroke-width=".17"/>
<circle cx="90.7" cy="94.2" r=".32" fill="#f0f"/>
<circle cx="90.7" cy="94.2" r=".32" fill="none" stroke="#f0f" stroke-width=".17"/>
<circle cx="55.1" cy="67.5" r=".32" fill="#f0f"/>
<circle cx="55.1" cy="67.5" r=".32" fill="none" stroke="#f0f" stroke-width=".17"/>
<circle cx="183.1" cy="60.4" r=".32" fill="#f0f"/>
<circle cx="183.1" cy="60.4" r=".32" fill="none" stroke="#f0f" stroke-width=".17"/>
<circle cx="161.8" cy="30.2" r=".32" fill="#f0f"/>
<circle cx="161.8" cy="30.2" r=".32" fill="none" stroke="#f0f" stroke-width=".17"/>
<circle cx="85.4" cy="60.4" r=".32" fill="#f0f"/>
<circle cx="85.4" cy="60.4" r=".32" fill="none" stroke="#f0f" stroke-width=".17"/>
<circle cx="90.7" cy="64" r=".32" fill="#f0f"/>
<circle cx="90.7" cy="64" r=".32" fill="none" stroke="#f0f" stroke-width=".17"/>
<circle cx="96" cy="65.8" r=".32" fill="#f0f"/>
<circle cx="96" cy="65.8" r=".32" fill="none" stroke="#f0f" stroke-width=".17"/>
<circle cx="122.7" cy="74.6" r=".32" fill="#f0f"/>
<circle cx="122.7" cy="74.6" r=".32" fill="none" stroke="#f0f" stroke-width=".17"/>
<circle cx="140.5" cy="135.1" r=".32" fill="#f0f"/>
<circle cx="140.5" cy="135.1" r=".32" fill="none" stroke="#f0f" stroke-width=".17"/>
<circle cx="110.3" cy="138.7" r=".32" fill="#f0f"/>
<circle cx="110.3" cy="138.7" r=".32" fill="none" stroke="#f0f" stroke-width=".17"/>
<circle cx="110.3" cy="142.2" r=".32" fill="#f0f"/>
<circle cx="110.3" cy="142.2" r=".32" fill="none" stroke="#f0f" stroke-width=".17"/>
<circle cx="131.6" cy="138.7" r=".32" fill="#f0f"/>
<circle cx="131.6" cy="138.7" r=".32" fill="none" stroke="#f0f" stroke-width=".17"/>
<circle cx="56.9" cy="133.3" r=".32" fill="#f0f"/>
<circle cx="56.9" cy="133.3" r=".32" fill="none" stroke="#f0f" stroke-width=".17"/>
<circle cx="131.6" cy="135.1" r=".32" fill="#f0f"/>
<circle cx="131.6" cy="135.1" r=".32" fill="none" stroke="#f0f" stroke-width=".17"/>
<circle cx="56.9" cy="143.1" r=".32" fill="#f0f"/>
<circle cx="56.9" cy="143.1" r=".32" fill="none" stroke="#f0f" stroke-width=".17"/>
<circle cx="64" cy="133.3" r=".32" fill="#f0f"/>
<circle cx="64" cy="133.3" r=".32" fill="none" stroke="#f0f" stroke-width=".17"/>
<circle cx="72.9" cy="133.3" r=".32" fill="#f0f"/>
<circle cx="72.9" cy="133.3" r=".32" fill="none" stroke="#f0f" stroke-width=".17"/>
<circle cx="209.8" cy="147.5" r=".32" fill="#f0f"/>
<circle cx="209.8" cy="147.5" r=".32" fill="none" stroke="#f0f" stroke-width=".17"/>
<circle cx="222.3" cy="135.1" r=".32" fill="#f0f"/>
<circle cx="222.3" cy="135.1" r=".32" fill="none" stroke="#f0f" stroke-width=".17"/>
<circle cx="158.3" cy="135.1" r=".32" fill="#f0f"/>
<circle cx="158.3" cy="135.1" r=".32" fill="none" stroke="#f0f" stroke-width=".17"/>
<circle cx="211.6" cy="60.4" r=".32" fill="#f0f"/>
<circle cx="211.6" cy="60.4" r=".32" fill="none" stroke="#f0f" stroke-width=".17"/>
<circle cx="197.4" cy="60.4" r=".32" fill="#f0f"/>
<circle cx="197.4" cy="60.4" r=".32" fill="none" stroke="#f0f" stroke-width=".17"/>
<circle cx="96" cy="23.1" r=".32" fill="#f0f"/>
<circle cx="96" cy="23.1" r=".32" fill="none" stroke="#f0f" stroke-width=".17"/>
<circle cx="96" cy="23.1" r=".32" fill="#f0f"/>
<circle cx="96" cy="23.1" r=".32" fill="none" stroke="#f0f" stroke-width=".17"/>
<circle cx="140.5" cy="135.1" r=".32" fill="#f0f"/>
<circle cx="140.5" cy="135.1" r=".32" fill="none" stroke="#f0f" stroke-width=".17"/>
<circle cx="149.4" cy="135.1" r=".32" fill="#f0f"/>
<circle cx="149.4" cy="135.1" r=".32" fill="none" stroke="#f0f" stroke-width=".17"/>
<text font-size="5.7" fill="#400000" x="14.3" y="16">POWER 02</text>
<g font-size="3.1">
<text x="29.4" y="2.8">5</text>
<text x="88.2" y="2.8">4</text>
<text x="147" y="2.8">3</text>
<text x="205.7" y="2.8">2</text>
<text x="264.5" y="2.8">1</text>
<text x="0" y="28.7">D</text>
<text x="294" y="28.7">D</text>
<text x="0" y="80.7">C</text>
<text x="294" y="80.7">C</text>
<text x="0" y="132.7">B</text>
<text x="294" y="132.7">B</text>
<text x="0" y="184.6">A</text>
<text x="294" y="184.6">A</text>
<text x="29.4" y="210.7">5</text>
<text x="88.2" y="210.7">4</text>
<text x="147" y="210.7">3</text>
<text x="205.7" y="210.7">2</text>
<text x="264.5" y="210.7">1</text>
</g>
<g font-size="1.6">
<text x="138.7" y="11.8">VDD_5V</text>
<text x="158.3" y="11.8">VDD_5V</text>
<text x="124.2" y="22.7">1</text>
<text x="138.2" y="22.7">5</text>
<text x="124.2" y="26.3">2</text>
<text x="124.2" y="29.8">3</text>
<text x="138.2" y="29.8">4</text>
<text x="94.3" y="35.2">GND</text>
<text x="108.5" y="37">GND</text>
<text x="113.8" y="45.9">GND</text>
<text x="160.1" y="47.7">GND</text>
<text x="67.2" y="59.2" transform="rotate(-90 67.2 59.2)">G5</text>
<text x="208.1" y="56.2">VDD_5V</text>
<text x="60.7" y="61.8">G1</text>
<text x="60.7" y="63.6">G2</text>
<text x="60.7" y="65.4">G3</text>
<text x="75.9" y="61.8">1</text>
<text x="75.9" y="63.6">2</text>
<text x="75.9" y="65.4">3</text>
<text x="164.8" y="60.1">D</text>
<text x="175.5" y="60.1">S</text>
<text x="60.7" y="67.2">G4</text>
<text x="75.9" y="67.2">4</text>
<text x="75.9" y="69">5</text>
<text x="172.1" y="68.3" transform="rotate(-90 172.1 68.3)">G</text>
<text x="211.2" y="68.1" transform="rotate(-90 211.2 68.1)">2</text>
<text x="67.2" y="74.5" transform="rotate(-90 67.2 74.5)">G6</text>
<text x="80" y="77.9">GND</text>
<text x="90.3" y="75.2" transform="rotate(-90 90.3 75.2)">2</text>
<text x="95.7" y="75.2" transform="rotate(-90 95.7 75.2)">2</text>
<text x="157.9" y="75.2" transform="rotate(-90 157.9 75.2)">1</text>
<text x="163.1" y="77.9">2</text>
<text x="177.5" y="77.9">5</text>
<text x="182.8" y="75.2" transform="rotate(-90 182.8 75.2)">4</text>
<text x="211.2" y="76.8" transform="rotate(-90 211.2 76.8)">1</text>
<text x="157.9" y="82.1" transform="rotate(-90 157.9 82.1)">6</text>
<text x="182.8" y="82.1" transform="rotate(-90 182.8 82.1)">3</text>
<text x="195.6" y="81.4">GND</text>
<text x="209.8" y="83.2">GND</text>
<text x="53.4" y="85">GND</text>
<text x="90.3" y="85.7" transform="rotate(-90 90.3 85.7)">1</text>
<text x="95.7" y="85.7" transform="rotate(-90 95.7 85.7)">1</text>
<text x="133.9" y="85">VDD_SYS_3.3V</text>
<text x="88.9" y="101">GND</text>
<text x="156.5" y="104.6">GND</text>
<text x="181.4" y="104.6">GND</text>
<text x="55.7" y="129.5">VDD_5V</text>
<text x="154.7" y="131.2">VDD_RTC_3.3V</text>
<text x="219.3" y="129.5">VDD_SYS_3.3V</text>
<text x="90.4" y="136.5">2</text>
<text x="90.4" y="133">4</text>
<text x="104.4" y="134.7">3</text>
<text x="136.9" y="132.8">3.3V/2A</text>
<text x="205.8" y="134.7">S</text>
<text x="216.4" y="134.7">D</text>
<text x="90.4" y="140.1">1</text>
<text x="104.4" y="138.3">5</text>
<text x="209.5" y="143" transform="rotate(-90 209.5 143)">G</text>
<text x="55.2" y="149">GND</text>
<text x="85.4" y="147.2">GND</text>
<text x="101.4" y="145.2">Vfb=0.6V</text>
<text x="138.7" y="150.8">GND</text>
<text x="147.6" y="150.8">GND</text>
<text x="156.5" y="150.8">GND</text>
<text x="179.6" y="152.4">VCC-IO-EN = 1 ---&gt; OFF</text>
<text x="179.6" y="154">VCC-IO-EN = 0 ---&gt; ON</text>
<text x="220.5" y="150.8">GND</text>
<text x="108.5" y="157.9">GND</text>
<text x="174.3" y="157.7">Make sure that VDD_SYS_3.3V is</text>
<text x="174.3" y="159.3">ON when Power up!!</text>
<text x="208.1" y="166.8">GND</text>
<text x="230" y="202.2">Size</text>
<text x="231.7" y="198.5">NanoPi M1</text>
<text x="231.7" y="204">A3</text>
<text x="237.1" y="204">08:Power-02</text>
<text x="237.1" y="202.2">Document Number</text>
<text x="286.8" y="202.2">Rev</text>
<text x="230" y="207.5">Date:</text>
<text x="239.2" y="207.5">Monday, April 18, 2016</text>
<text x="265.5" y="207.5">Sheet</text>
<text x="274.4" y="207.5">8</text>
<text x="279.7" y="207.5">of</text>
<text x="285.1" y="207.5">12</text>
<text x="286.8" y="204.7">1603B</text>
</g>
<g font-size="1.6" fill="#004080">
<text x="127.2" y="23.8">OUT</text>
<text x="134.4" y="23.8">IN</text>
<text x="127.2" y="27.4">GND</text>
<text x="127.2" y="30.9">ISET</text>
<text x="133.9" y="30.9">EN</text>
<text x="64.9" y="62.9">6</text>
<text x="64.9" y="64.7">7</text>
<text x="68.4" y="63.5" transform="rotate(-90 68.4 63.5)">G5</text>
<text x="69.5" y="62.9">VBUS</text>
<text x="72.1" y="64.7">D-</text>
<text x="64.9" y="66.5">8</text>
<text x="64.9" y="68.3">9</text>
<text x="68.4" y="70.2" transform="rotate(-90 68.4 70.2)">G6</text>
<text x="70.3" y="70.1">GND</text>
<text x="71.8" y="66.5">D+</text>
<text x="72.2" y="68.3">ID</text>
<text x="93.4" y="137.6">GND</text>
<text x="93.4" y="134.1">IN</text>
<text x="100.3" y="135.8">LX</text>
<text x="93.4" y="141.2">EN</text>
<text x="100.2" y="139.4">FB</text>
</g>
<g font-size="1.6" fill="#000080">
<text x="127.5" y="20.3">U5</text>
<text x="164.7" y="21">R243</text>
<text x="164.7" y="23.1">/NC</text>
<text x="99.6" y="26.3">C74</text>
<text x="99.6" y="28.1">10uF</text>
<text x="168.9" y="28.1">R244</text>
<text x="176.1" y="28.1">0R</text>
<text x="118.4" y="35.2">R241</text>
<text x="127.7" y="34.2">SY6280</text>
<text x="118.4" y="37.3">10K</text>
<text x="164.7" y="37">R242</text>
<text x="164.7" y="39.1">10K</text>
<text x="74.2" y="59.4">DC_5V</text>
<text x="165.4" y="56.2">AO3415A</text>
<text x="168.6" y="54.8">Q9</text>
<text x="199.2" y="69">C73</text>
<text x="199.2" y="70.8">22uF/6.3V</text>
<text x="213.4" y="70.8">D20</text>
<text x="69.4" y="72.6">MicroUSB</text>
<text x="92.5" y="77.9">D22</text>
<text x="97.8" y="77.9">D23</text>
<text x="106.7" y="74.3">R240</text>
<text x="115.6" y="74.3">1K</text>
<text x="148.2" y="77.6">BCM856BS</text>
<text x="185" y="77.6">BCM856BS</text>
<text x="213.4" y="74.3">SMFJ5.0A</text>
<text x="93.1" y="81.8" transform="rotate(90 93.1 81.8)">RClamp0531T/NC</text>
<text x="98.5" y="81.8" transform="rotate(90 98.5 81.8)">RClamp0531T/NC</text>
<text x="153.3" y="79.3">Q10A</text>
<text x="185" y="79.3">Q10B</text>
<text x="136.9" y="93.9">R239</text>
<text x="161.1" y="92.1">R163</text>
<text x="161.1" y="94.2">10K/1%</text>
<text x="186" y="92.1">R184</text>
<text x="186" y="94.2">10K/1%</text>
<text x="136.9" y="97.5">10K</text>
<text x="93.7" y="130.5">U6</text>
<text x="113.8" y="131.2">L3</text>
<text x="210" y="130.9">AO3415A</text>
<text x="210.7" y="129.5">Q13</text>
<text x="58" y="136.6">C50</text>
<text x="65.8" y="136.6">C61</text>
<text x="113.8" y="133">DFE252010P-2R2M=P2</text>
<text x="58" y="138.7">10uF</text>
<text x="65.8" y="138.3">100nF</text>
<text x="74.7" y="140.1">R44</text>
<text x="74.7" y="143.7">10K</text>
<text x="92.5" y="143.7">SY8089A</text>
<text x="113.8" y="138.3">R13</text>
<text x="115.6" y="141.9">C49</text>
<text x="122.7" y="141.9">22pF</text>
<text x="122.7" y="138.3">30K/1%</text>
<text x="135.2" y="141.9">C48</text>
<text x="144.1" y="141.9">C59</text>
<text x="144.1" y="143.7">10uF</text>
<text x="160.1" y="141.9">C47</text>
<text x="160.1" y="143.7">100nF</text>
<text x="213.4" y="143.7">10uF</text>
<text x="217" y="141.9">C51</text>
<text x="112.1" y="149">R19</text>
<text x="135.2" y="145.5">10uF</text>
<text x="112.1" y="150.8">6.8K/1%</text>
<text x="211.6" y="156.1">R20</text>
<text x="211.6" y="157.9">100K</text>
</g>
<g font-size="1.6" fill="#f00">
<text x="192.2" y="30.6">GPIOL2/USB0-DRVVBUS</text>
<text x="213.2" y="30.6">[5]</text>
<text x="114.4" y="64.4">USB-DM0</text>
<text x="123.4" y="64.4">[6]</text>
<text x="114.4" y="66.2">USB-DP0</text>
<text x="123.3" y="66.2">[6]</text>
<text x="129.7" y="75.1">GPIOG12/USB0-OTGID</text>
<text x="149.1" y="75.1">[5]</text>
<text x="165.7" y="148.1">[5]</text>
<text x="169.5" y="148.1">GPIOL5/VCC-IO-EN</text>
</g>
</svg>
